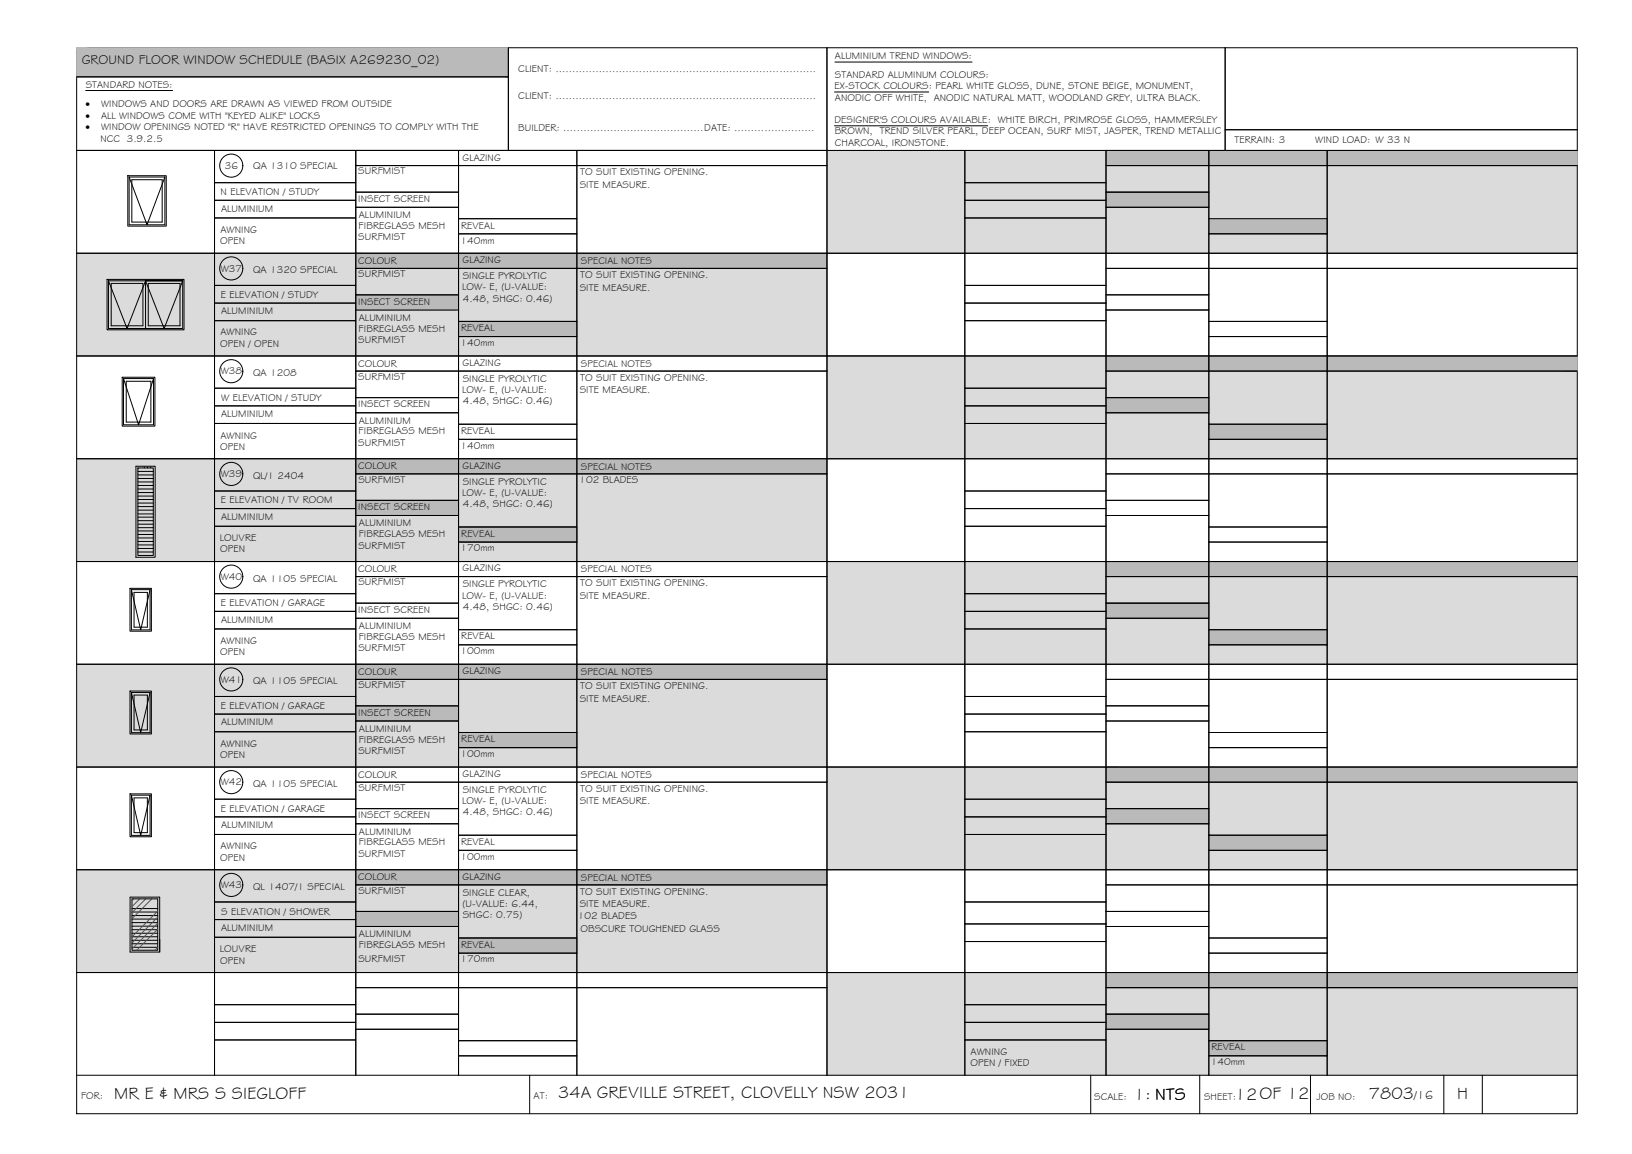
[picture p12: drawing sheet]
<svg xmlns="http://www.w3.org/2000/svg" width="420mm" height="297mm" viewBox="0 0 420 297" stroke-linecap="round" stroke-linejoin="round" font-family="sans-serif">
<!-- layer: WINDOW SCHEDULE HATCH -->
<g fill="#dbdbdb" stroke="#dbdbdb" stroke-width=".26">
<path d="M212.9 38.7l193.2 26.5v-26.5zM212.9 38.7l193.2 26.5h-193.2z"/>
<path d="M19.8 65.2l193.1 26.4v-26.4zM19.8 65.2l193.1 26.4h-193.1z"/>
<path d="M212.9 91.6l193.2 26.5v-26.5zM212.9 91.6l193.2 26.5h-193.2z"/>
<path d="M19.8 118.1l193.1 26.4v-26.4zM19.8 118.1l193.1 26.4h-193.1z"/>
<path d="M212.9 144.5l193.2 26.5v-26.5zM212.9 144.5l193.2 26.5h-193.2z"/>
<path d="M19.8 171l193.1 26.4v-26.4zM19.8 171l193.1 26.4h-193.1z"/>
<path d="M212.9 197.4l193.2 26.5v-26.5zM212.9 197.4l193.2 26.5h-193.2z"/>
<path d="M19.8 223.9l193.1 26.4v-26.4zM19.8 223.9l193.1 26.4h-193.1z"/>
<path d="M212.9 250.3l193.2 26.5v-26.5zM212.9 250.3l193.2 26.5h-193.2z"/>
</g>
<!-- layer: BORDER -->
<g fill="none" stroke="#000" stroke-width=".26">
<path d="M19.7 12.3h386.4v274.4h-386.4zM19.7 19.8h111.2M130.9 12.3v26.4M212.9 12.3v264.5M315.4 12.3v26.4M19.7 38.7h386.4M55.2 38.7v238.1M91.6 38.7v238.1M118.1 38.7v238.1M148.5 38.7v238.1M248.4 38.7v238.1M284.7 38.7v238.1"/>
<path d="M311.2 38.7v238.1M315.4 33.4h90.7M341.7 38.7v238.1M55.2 47h36.4M55.2 51.6h36.4M55.2 56.1h36.4M91.6 42.6h121.3M91.6 49.5h26.5M91.6 53.4h26.5M118.1 56.3h30.4M248.4 47h36.3M248.4 51.6h36.3"/>
<path d="M248.4 56.1h36.3M284.7 42.6h121.4M284.7 49.5h26.5M284.7 53.4h26.5M311.2 56.3h30.5M19.7 65.2h386.4M55.2 73.5h36.4M55.2 78h36.4M91.6 79.8h26.5M91.6 69.1h121.3M91.6 75.9h26.5M118.1 60.2h30.4"/>
<path d="M248.4 73.5h36.3M248.4 78h36.3M284.7 79.8h26.5M284.7 69.1h121.4M284.7 75.9h26.5M311.2 60.2h30.5M19.7 91.6h386.4M55.2 82.5h36.4M55.2 99.9h36.4M91.6 95.5h121.3M118.1 82.7h30.4M118.1 86.6h30.4"/>
<path d="M248.4 82.5h36.3M248.4 99.9h36.3M284.7 95.5h121.4M311.2 82.7h30.5M311.2 86.6h30.5M19.7 118.1h386.4M55.2 104.5h36.4M55.2 109h36.4M91.6 102.4h26.5M91.6 106.2h26.5M118.1 109.2h30.4M118.1 113.1h30.4"/>
<path d="M248.4 104.5h36.3M248.4 109h36.3M284.7 102.4h26.5M284.7 106.2h26.5M311.2 109.2h30.5M311.2 113.1h30.5M55.2 126.4h36.4M55.2 130.9h36.4M55.2 135.5h36.4M91.6 122h121.3M91.6 128.8h26.5M91.6 132.7h26.5"/>
<path d="M118.1 135.7h30.4M118.1 139.5h30.4M248.4 126.4h36.3M248.4 130.9h36.3M248.4 135.5h36.3M284.7 122h121.4M284.7 128.8h26.5M284.7 132.7h26.5M311.2 135.7h30.5M311.2 139.5h30.5M19.7 144.5h386.4M55.2 152.8h36.4"/>
<path d="M55.2 157.4h36.4M91.6 148.4h121.3M91.6 155.3h26.5M91.6 159.1h26.5M248.4 152.8h36.3M248.4 157.4h36.3M284.7 148.4h121.4M284.7 155.3h26.5M284.7 159.1h26.5M19.7 171h386.4M55.2 161.9h36.4M55.2 179.3h36.4"/>
<path d="M91.6 174.9h121.3M118.1 162.1h30.4M118.1 166h30.4M248.4 161.9h36.3M248.4 179.3h36.3M284.7 174.9h121.4M311.2 162.1h30.5M311.2 166h30.5M19.7 197.4h386.4M55.2 183.8h36.4M55.2 188.4h36.4M91.6 181.7h26.5"/>
<path d="M91.6 185.6h26.5M118.1 192.4h30.4M118.1 188.5h30.4M248.4 183.8h36.3M248.4 188.4h36.3M284.7 181.7h26.5M284.7 185.6h26.5M311.2 192.4h30.5M311.2 188.5h30.5M55.2 205.7h36.4M55.2 210.3h36.4M55.2 214.8h36.4"/>
<path d="M91.6 208.1h26.5M91.6 201.3h121.3M91.6 212h26.5M118.1 215h30.4M118.1 218.9h30.4M248.4 205.7h36.3M248.4 210.3h36.3M248.4 214.8h36.3M284.7 208.1h26.5M284.7 201.3h121.4M284.7 212h26.5M311.2 215h30.5"/>
<path d="M311.2 218.9h30.5M19.7 223.9h386.4M55.2 232.2h36.4M55.2 236.7h36.4M91.6 227.8h121.3M91.6 234.6h26.5M91.6 238.5h26.5M248.4 232.2h36.3M248.4 237.8h36.3M284.7 227.8h121.4M284.7 234.6h26.5M284.7 238.5h26.5"/>
<path d="M19.7 250.3h386.4M55.2 258.6h36.4M55.2 241.3h36.4M91.6 254.2h121.3M118.1 241.4h30.4M118.1 245.3h30.4M248.4 242.4h36.3M248.4 258.6h36.3M284.7 254.2h121.4M311.2 241.4h30.5M311.2 245.3h30.5M19.7 276.8h386.4"/>
<path d="M55.2 263.2h36.4M55.2 267.7h36.4M91.6 261h26.5M91.6 264.9h26.5M118.1 267.9h30.4M118.1 271.8h30.4M136.4 276.8v9.9M248.4 263.2h36.3M248.4 267.7h36.3M280.8 276.8v9.9M284.7 261h26.5M284.7 264.9h26.5"/>
<path d="M308.9 276.8v9.9M311.2 267.9h30.5M311.2 271.8h30.5M337.4 276.8v9.9M371.7 276.8v9.9M381.6 276.8v9.9"/>
</g>
<!-- layer: WINDOW SCHEDULE HATCH -->
<g fill="#bababa" stroke="#bababa" stroke-width=".26">
<path d="M19.7 12.3l111.2 7.5v-7.5zM19.7 12.3l111.2 7.5h-111.2z"/>
<path d="M284.7 38.7l121.4 3.9v-3.9zM284.7 38.7l121.4 3.9h-121.4z"/>
<path d="M284.7 49.5l26.5 3.9v-3.9zM284.7 49.5l26.5 3.9h-26.5z"/>
<path d="M311.2 56.3l30.5 3.9v-3.9zM311.2 56.3l30.5 3.9h-30.5z"/>
<path d="M91.6 65.2l121.3 3.9v-3.9zM91.6 65.2l121.3 3.9h-121.3z"/>
<path d="M91.6 75.9l26.5 3.9v-3.9zM91.6 75.9l26.5 3.9h-26.5z"/>
<path d="M118.1 82.7l30.4 3.9v-3.9zM118.1 82.7l30.4 3.9h-30.4z"/>
<path d="M284.7 91.6l121.4 3.9v-3.9zM284.7 91.6l121.4 3.9h-121.4z"/>
<path d="M284.7 102.4l26.5 3.8v-3.8zM284.7 102.4l26.5 3.8h-26.5z"/>
<path d="M311.2 109.2l30.5 3.9v-3.9zM311.2 109.2l30.5 3.9h-30.5z"/>
<path d="M91.6 118.1l121.3 3.9v-3.9zM91.6 118.1l121.3 3.9h-121.3z"/>
<path d="M91.6 128.8l26.5 3.9v-3.9zM91.6 128.8l26.5 3.9h-26.5z"/>
<path d="M118.1 135.7l30.4 3.8v-3.8zM118.1 135.7l30.4 3.8h-30.4z"/>
<path d="M284.7 144.5l121.4 3.9v-3.9zM284.7 144.5l121.4 3.9h-121.4z"/>
<path d="M284.7 155.3l26.5 3.8v-3.8zM284.7 155.3l26.5 3.8h-26.5z"/>
<path d="M311.2 162.1l30.5 3.9v-3.9zM311.2 162.1l30.5 3.9h-30.5z"/>
<path d="M91.6 171l121.3 3.9v-3.9zM91.6 171l121.3 3.9h-121.3z"/>
<path d="M91.6 181.7l26.5 3.9v-3.9zM91.6 181.7l26.5 3.9h-26.5z"/>
<path d="M118.1 188.5l30.4 3.9v-3.9zM118.1 188.5l30.4 3.9h-30.4z"/>
<path d="M284.7 197.4l121.4 3.9v-3.9zM284.7 197.4l121.4 3.9h-121.4z"/>
<path d="M284.7 208.1l26.5 3.9v-3.9zM284.7 208.1l26.5 3.9h-26.5z"/>
<path d="M311.2 215l30.5 3.9v-3.9zM311.2 215l30.5 3.9h-30.5z"/>
<path d="M91.6 223.9l121.3 3.9v-3.9zM91.6 223.9l121.3 3.9h-121.3z"/>
<path d="M91.6 234.6l26.5 3.9v-3.9zM91.6 234.6l26.5 3.9h-26.5z"/>
<path d="M118.1 241.4l30.4 3.9v-3.9zM118.1 241.4l30.4 3.9h-30.4z"/>
<path d="M284.7 250.3l121.4 3.9v-3.9zM284.7 250.3l121.4 3.9h-121.4z"/>
<path d="M284.7 261l26.5 3.9v-3.9zM284.7 261l26.5 3.9h-26.5z"/>
<path d="M311.2 267.9l30.5 3.9v-3.9zM311.2 267.9l30.5 3.9h-30.5z"/>
</g>
<!-- layer: TEXT -->
<path d="M215 16h35.3M22.1 23.3h22.3M214.8 23.7h24.3M214.8 32.4h39.5" fill="none" stroke="#000" stroke-width=".26"/>
<!-- layer: WINDOWS -->
<g fill="none" stroke="#000" stroke-width=".26">
<path d="M33.2 45.6l4.7 12.3 4.5-12.3M33.2 45.6h9.2M33.2 45.6v12.3h9.2v-12.3M33.9 46.3h7.8v10.9h-7.8zM27.9 72.3h19.1h-9.5v12.3M27.9 72.3l4.8 12.3 4.8-12.3 4.8 12.3 4.7-12.3v12.3h-19.1zM28.6 73h8.2v10.9h-8.2zM38.2 73h8.1v10.9h-8.1zM31.8 97.4l3.9 11.9 3.8-11.9M31.8 97.4h7.7M31.8 97.4v11.9h7.7v-11.9M32.5 98.1h6.3v10.5h-6.3z"/>
<path d="M35.5 120.5h4v22.5h-4zM35.5 136.7h4M35.5 137.6h4M35.5 138.5h4M35.5 139.4h4M35.5 121.3h4M35.5 122.3h4M35.5 123.2h4M35.5 124.1h4M35.5 125h4M35.5 125.9h4M35.5 126.8h4"/>
<path d="M35.5 127.7h4M35.5 128.6h4M35.5 129.5h4M35.5 130.4h4M35.5 131.3h4M35.5 132.3h4M35.5 133.1h4M35.5 134h4M35.5 134.9h4M35.5 135.8h4M37.2 120.5h.1M38 120.5h.1"/>
<path d="M38.8 120.5h.1M33.8 151.8l2.4 10.3 2.4-10.3M33.8 151.8h4.8M33.8 151.8v10.3h4.8v-10.3M34.5 152.5h3.4v8.9h-3.4zM35.5 140.3h4M35.5 141.2h4M35.5 142.1h4M33.8 178.2l2.4 10.4 2.4-10.4M33.8 178.2v10.4h4.8v-10.4M33.8 178.2h4.8M34.5 178.9h3.4v9h-3.4z"/>
<path d="M33.8 204.7l2.4 10.3 2.4-10.3M33.8 204.7v10.3h4.8v-10.3M33.8 204.7h4.8M34.5 205.4h3.4v8.9h-3.4zM34 231.4h6.6v13.2h-6.6zM34 233.9h6.6M34 234.8h6.6M34 235.7h6.6M34 236.6h6.6M34 237.5h6.6M34 238.4h6.6M34 239.3h6.6"/>
<path d="M34 240.2h6.6M34 241.1h6.6M34 242h6.6M34 242.9h6.6M34 243.8h6.6"/>
<circle cx="59.5" cy="42.6" r="2.97"/>
<circle cx="59.5" cy="69.1" r="2.97"/>
<circle cx="59.5" cy="95.5" r="2.97"/>
<circle cx="59.5" cy="122" r="2.97"/>
<circle cx="59.5" cy="148.4" r="2.97"/>
<circle cx="59.5" cy="174.9" r="2.97"/>
<circle cx="59.5" cy="201.3" r="2.97"/>
<circle cx="59.5" cy="227.8" r="2.97"/>
</g>
<!-- layer: NEWWORK -->
<path d="M32.9 45.2h9.9v13h-9.9zM27.6 71.9h19.8v13h-19.8zM31.5 97.1h8.4v12.6h-8.4zM35 120h4.9v23.4h-4.9zM33.5 151.4h5.5v11.1h-5.5zM33.5 177.9h5.5v11h-5.5zM33.5 204.3h5.5v11.1h-5.5zM33.5 230.9h7.6v14.2h-7.6z" fill="none" stroke="#000" stroke-width=".26"/>
<!-- layer: EXISTING -->
<path d="M41.1 241.8v3.3" fill="none" stroke="#000" stroke-width=".26"/>
<!-- layer: HATCH -->
<path d="M34.4 231.4l-.4 .4M36 231.4l-2 2M37.5 231.4l-3.5 3.5M39.1 231.4l-5.1 5.1M40.6 234.5l-6.6 6.6M40.6 236.1l-6.6 6.6M40.6 237.6l-6.6 6.7M40.6 239.2l-5.4 5.4M40.6 243.9l-.7 .7" fill="none" stroke="#545454" stroke-width=".26"/>
<g font-size="4.4">
<text x="29.4" y="282.8">MR E &amp; MRS S SIEGLOFF</text>
<text x="143.7" y="282.7">34A GREVILLE STREET, CLOVELLY NSW 2031</text>
<text x="291.9" y="283.1">1: NTS</text>
<text x="297.4" y="283.1">NTS</text>
<text x="317.9" y="283.1">12OF 12</text>
<text x="352.4" y="282.9">7803</text>
<text x="375.1" y="282.9">H</text>
</g>
<text font-size="3.4" x="21" y="16.5">GROUND FLOOR WINDOW SCHEDULE (BASIX A269230_02)</text>
<text font-size="3.2" x="364.1" y="282.9">/16</text>
<g font-size="2.6">
<text x="215" y="15.3">ALUMINIUM TREND WINDOWS:</text>
<text x="22.1" y="22.6">STANDARD NOTES:</text>
<text x="133.4" y="18.5">CLIENT: ..............................................................................</text>
<text x="214.8" y="23">EX-STOCK COLOURS: PEARL WHITE GLOSS, DUNE, STONE BEIGE, MONUMENT,</text>
<text x="215" y="20.1">STANDARD ALUMINUM COLOURS:</text>
<text x="26" y="27.6">WINDOWS AND DOORS ARE DRAWN AS VIEWED FROM OUTSIDE</text>
<text x="133.4" y="25.6">CLIENT: ..............................................................................</text>
<text x="215" y="25.9">ANODIC OFF WHITE, ANODIC NATURAL MATT, WOODLAND GREY, ULTRA BLACK.</text>
<text x="26" y="30.6">ALL WINDOWS COME WITH &quot;KEYED ALIKE&quot; LOCKS</text>
<text x="26" y="33.6">WINDOW OPENINGS NOTED &quot;R&quot; HAVE RESTRICTED OPENINGS TO COMPLY WITH THE</text>
<text x="133.4" y="33.8">BUILDER: ..........................................DATE: ........................</text>
<text x="214.8" y="31.7">DESIGNER'S COLOURS AVAILABLE: WHITE BIRCH, PRIMROSE GLOSS, HAMMERSLEY</text>
<text x="214.9" y="34.6">BROWN, TREND SILVER PEARL, DEEP OCEAN, SURF MIST, JASPER, TREND METALLIC</text>
<text x="25.9" y="36.5">NCC 3.9.2.5</text>
<text x="119.1" y="41.5">GLAZING</text>
<text x="214.9" y="37.5">CHARCOAL, IRONSTONE.</text>
<text x="317.8" y="36.8">TERRAIN: 3</text>
<text x="338.6" y="36.8">WIND LOAD: W 33 N</text>
<text x="57.9" y="43.4">36</text>
<text x="65.2" y="43.5">QA 1310 SPECIAL</text>
<text x="92.3" y="44.9">SURFMIST</text>
<text x="149.3" y="45.2">TO SUIT EXISTING OPENING.</text>
<text x="56.8" y="50.3">N ELEVATION / STUDY</text>
<text x="92.2" y="52">INSECT SCREEN</text>
<text x="149.3" y="48.4">SITE MEASURE.</text>
<text x="56.7" y="60">AWNING</text>
<text x="56.9" y="54.5">ALUMINIUM</text>
<text x="92.3" y="58.9">FIBREGLASS MESH</text>
<text x="92.4" y="56.1">ALUMINIUM</text>
<text x="118.7" y="59.1">REVEAL</text>
<text x="56.7" y="62.9">OPEN</text>
<text x="92.3" y="61.9">SURFMIST</text>
<text x="118.5" y="62.8">140mm</text>
<text x="56.8" y="69.9">W37</text>
<text x="65.1" y="70.4">QA 1320 SPECIAL</text>
<text x="92.2" y="67.9">COLOUR</text>
<text x="92.3" y="71.3">SURFMIST</text>
<text x="119.1" y="67.7">GLAZING</text>
<text x="119.1" y="71.8">SINGLE PYROLYTIC</text>
<text x="149.3" y="71.6">TO SUIT EXISTING OPENING.</text>
<text x="149.6" y="68">SPECIAL NOTES</text>
<text x="56.8" y="76.7">E ELEVATION / STUDY</text>
<text x="119" y="74.8">LOW- E, (U-VALUE:</text>
<text x="119.1" y="77.7">4.48, SHGC: 0.46)</text>
<text x="149.3" y="74.8">SITE MEASURE.</text>
<text x="56.9" y="80.9">ALUMINIUM</text>
<text x="92.2" y="78.4">INSECT SCREEN</text>
<text x="92.4" y="82.6">ALUMINIUM</text>
<text x="56.7" y="89.2">OPEN / OPEN</text>
<text x="56.7" y="86.3">AWNING</text>
<text x="92.3" y="88.3">SURFMIST</text>
<text x="92.3" y="85.3">FIBREGLASS MESH</text>
<text x="118.5" y="89">140mm</text>
<text x="118.7" y="85.3">REVEAL</text>
<text x="92.2" y="94.4">COLOUR</text>
<text x="119.1" y="94.2">GLAZING</text>
<text x="149.6" y="94.4">SPECIAL NOTES</text>
<text x="56.8" y="96.3">W38</text>
<text x="65.1" y="96.8">QA 1208</text>
<text x="92.3" y="97.8">SURFMIST</text>
<text x="119" y="101.2">LOW- E, (U-VALUE:</text>
<text x="119.1" y="98.3">SINGLE PYROLYTIC</text>
<text x="149.3" y="101.3">SITE MEASURE.</text>
<text x="149.3" y="98.1">TO SUIT EXISTING OPENING.</text>
<text x="56.9" y="107.4">ALUMINIUM</text>
<text x="56.9" y="103.2">W ELEVATION / STUDY</text>
<text x="92.2" y="104.9">INSECT SCREEN</text>
<text x="119.1" y="104.1">4.48, SHGC: 0.46)</text>
<text x="56.7" y="112.9">AWNING</text>
<text x="92.3" y="111.8">FIBREGLASS MESH</text>
<text x="92.4" y="109">ALUMINIUM</text>
<text x="118.7" y="111.7">REVEAL</text>
<text x="56.7" y="115.8">OPEN</text>
<text x="92.3" y="114.8">SURFMIST</text>
<text x="118.5" y="115.5">140mm</text>
<text x="56.8" y="122.8">W39</text>
<text x="65.1" y="123.2">QL/1 2404</text>
<text x="92.2" y="120.8">COLOUR</text>
<text x="92.3" y="124.2">SURFMIST</text>
<text x="119.1" y="120.6">GLAZING</text>
<text x="119.1" y="124.7">SINGLE PYROLYTIC</text>
<text x="149.1" y="124.4">102 BLADES</text>
<text x="149.6" y="120.9">SPECIAL NOTES</text>
<text x="56.8" y="129.6">E ELEVATION / TV ROOM</text>
<text x="92.3" y="131.3">INSECT SCREEN</text>
<text x="119" y="127.6">LOW- E, (U-VALUE:</text>
<text x="119.2" y="130.5">4.48, SHGC: 0.46)</text>
<text x="56.9" y="133.8">ALUMINIUM</text>
<text x="92.4" y="135.5">ALUMINIUM</text>
<text x="56.6" y="139.3">LOUVRE</text>
<text x="56.7" y="142.2">OPEN</text>
<text x="92.3" y="141.2">SURFMIST</text>
<text x="92.4" y="138.2">FIBREGLASS MESH</text>
<text x="118.5" y="141.9">170mm</text>
<text x="118.8" y="138.2">REVEAL</text>
<text x="56.8" y="149.2">W40</text>
<text x="65.1" y="149.7">QA 1105 SPECIAL</text>
<text x="92.2" y="147.2">COLOUR</text>
<text x="119.1" y="147.1">GLAZING</text>
<text x="149.6" y="147.3">SPECIAL NOTES</text>
<text x="92.3" y="150.7">SURFMIST</text>
<text x="119" y="154.1">LOW- E, (U-VALUE:</text>
<text x="119.1" y="151.2">SINGLE PYROLYTIC</text>
<text x="149.3" y="154.2">SITE MEASURE.</text>
<text x="149.3" y="151">TO SUIT EXISTING OPENING.</text>
<text x="56.8" y="156.1">E ELEVATION / GARAGE</text>
<text x="56.9" y="160.3">ALUMINIUM</text>
<text x="92.3" y="157.8">INSECT SCREEN</text>
<text x="92.4" y="161.9">ALUMINIUM</text>
<text x="119.2" y="157">4.48, SHGC: 0.46)</text>
<text x="56.7" y="165.7">AWNING</text>
<text x="92.3" y="167.7">SURFMIST</text>
<text x="92.4" y="164.7">FIBREGLASS MESH</text>
<text x="118.8" y="164.6">REVEAL</text>
<text x="56.7" y="168.7">OPEN</text>
<text x="92.2" y="173.7">COLOUR</text>
<text x="118.5" y="168.4">100mm</text>
<text x="119.1" y="173.5">GLAZING</text>
<text x="149.6" y="173.8">SPECIAL NOTES</text>
<text x="56.8" y="175.7">W41</text>
<text x="65.1" y="176.1">QA 1105 SPECIAL</text>
<text x="92.3" y="177.1">SURFMIST</text>
<text x="149.3" y="177.4">TO SUIT EXISTING OPENING.</text>
<text x="56.8" y="182.5">E ELEVATION / GARAGE</text>
<text x="92.3" y="184.2">INSECT SCREEN</text>
<text x="149.3" y="180.6">SITE MEASURE.</text>
<text x="56.9" y="186.7">ALUMINIUM</text>
<text x="92.4" y="191.1">FIBREGLASS MESH</text>
<text x="92.4" y="188.4">ALUMINIUM</text>
<text x="118.8" y="191.1">REVEAL</text>
<text x="56.7" y="195.1">OPEN</text>
<text x="56.7" y="192.2">AWNING</text>
<text x="92.3" y="194.1">SURFMIST</text>
<text x="118.5" y="194.8">100mm</text>
<text x="56.8" y="202.1">W42</text>
<text x="65.1" y="202.6">QA 1105 SPECIAL</text>
<text x="92.2" y="200.1">COLOUR</text>
<text x="92.3" y="203.6">SURFMIST</text>
<text x="119.1" y="200">GLAZING</text>
<text x="149.3" y="203.8">TO SUIT EXISTING OPENING.</text>
<text x="149.6" y="200.2">SPECIAL NOTES</text>
<text x="56.8" y="209">E ELEVATION / GARAGE</text>
<text x="119" y="207">LOW- E, (U-VALUE:</text>
<text x="119.1" y="204.1">SINGLE PYROLYTIC</text>
<text x="119.2" y="209.9">4.48, SHGC: 0.46)</text>
<text x="149.3" y="207.1">SITE MEASURE.</text>
<text x="56.9" y="213.2">ALUMINIUM</text>
<text x="92.3" y="210.7">INSECT SCREEN</text>
<text x="92.4" y="214.8">ALUMINIUM</text>
<text x="56.7" y="221.6">OPEN</text>
<text x="56.7" y="218.6">AWNING</text>
<text x="92.3" y="220.5">SURFMIST</text>
<text x="92.4" y="217.6">FIBREGLASS MESH</text>
<text x="118.5" y="221.2">100mm</text>
<text x="118.7" y="217.5">REVEAL</text>
<text x="92.2" y="226.6">COLOUR</text>
<text x="119.1" y="226.4">GLAZING</text>
<text x="149.6" y="226.7">SPECIAL NOTES</text>
<text x="56.8" y="228.6">W43</text>
<text x="65.1" y="229.1">QL 1407/1 SPECIAL</text>
<text x="92.3" y="230">SURFMIST</text>
<text x="119.1" y="233.4">(U-VALUE: 6.44,</text>
<text x="119.1" y="230.5">SINGLE CLEAR,</text>
<text x="149.3" y="233.5">SITE MEASURE.</text>
<text x="149.3" y="230.3">TO SUIT EXISTING OPENING.</text>
<text x="56.9" y="239.6">ALUMINIUM</text>
<text x="56.9" y="235.4">S ELEVATION / SHOWER</text>
<text x="119.1" y="236.3">SHGC: 0.75)</text>
<text x="148.7" y="236.6">102 BLADES</text>
<text x="149.5" y="240">OBSCURE TOUGHENED GLASS</text>
<text x="56.6" y="245.1">LOUVRE</text>
<text x="92.4" y="244">FIBREGLASS MESH</text>
<text x="92.4" y="241.3">ALUMINIUM</text>
<text x="118.7" y="244">REVEAL</text>
<text x="56.7" y="248">OPEN</text>
<text x="92.3" y="247.6">SURFMIST</text>
<text x="118.5" y="247.7">170mm</text>
<text x="249.9" y="274.4">OPEN / FIXED</text>
<text x="249.9" y="271.5">AWNING</text>
<text x="311.7" y="274.1">140mm</text>
<text x="311.9" y="270.4">REVEAL</text>
<text x="20.9" y="282.9">FOR:</text>
<text x="137.4" y="282.8">AT:</text>
<text x="281.7" y="283.1">SCALE:</text>
<text x="310" y="283.1">SHEET:</text>
<text x="338.9" y="283.1">JOB NO:</text>
</g>
<g font-size="2.5">
<text x="22" y="27.6">·</text>
<text x="22" y="30.6">·</text>
<text x="22" y="33.6">·</text>
</g>
</svg>
